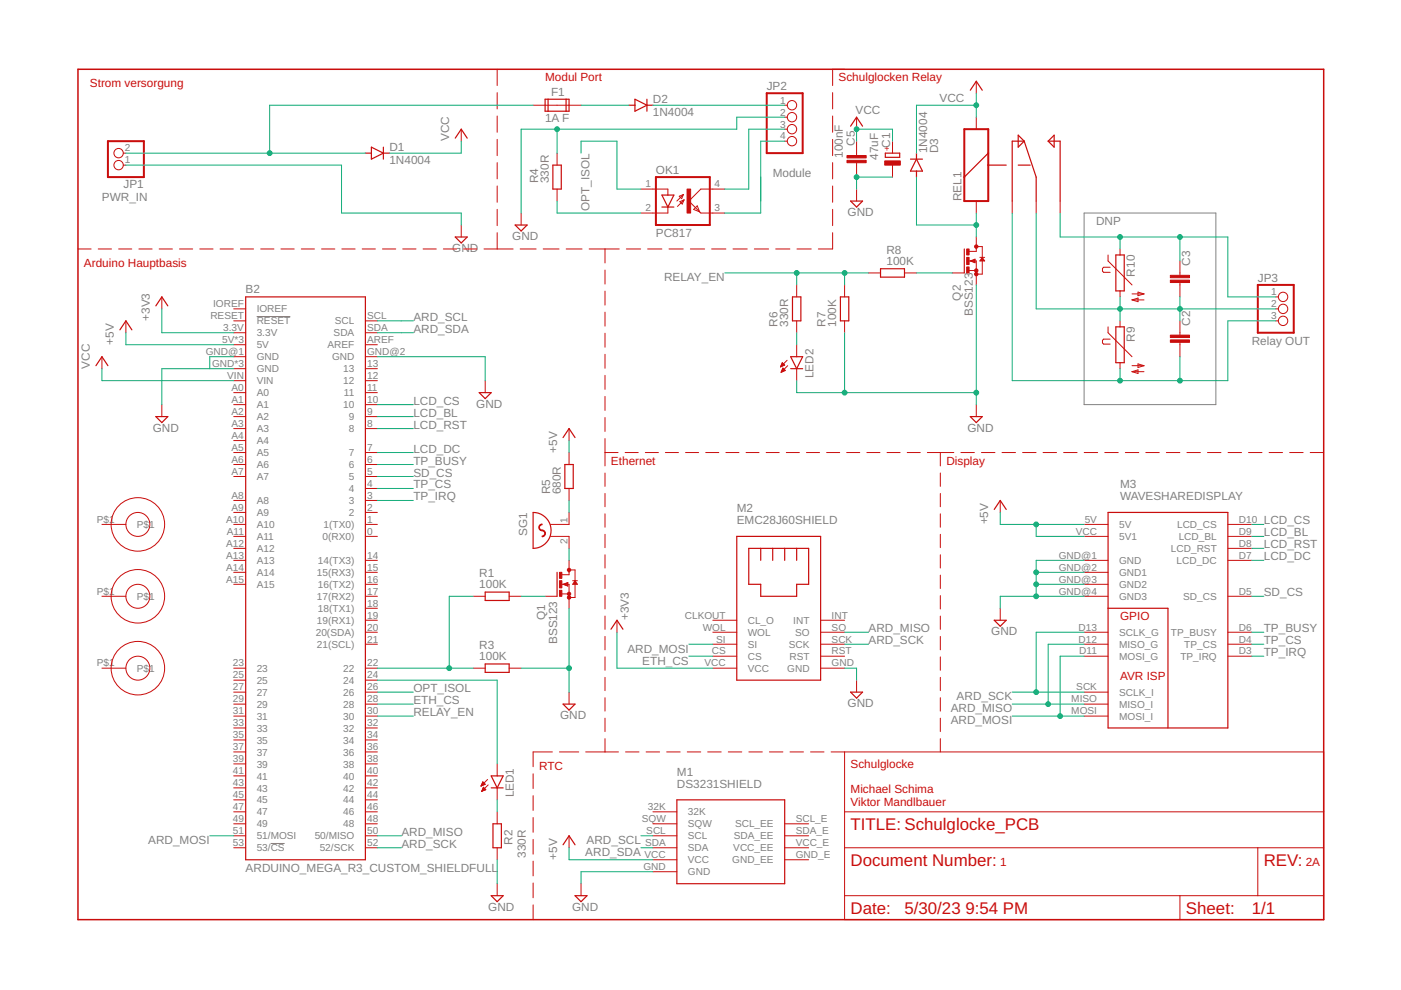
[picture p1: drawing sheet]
<svg xmlns="http://www.w3.org/2000/svg" width="297mm" height="210mm" viewBox="0 0 297 210" stroke-linecap="round" stroke-linejoin="round" font-family="sans-serif">
<path d="M229.8 45.2h28v40.6h-28zM54.4 67.1h7.2M57.4 178.8h2.9" fill="none" stroke="#808080" stroke-width=".21"/>
<g fill="none" stroke="#c90d0c" stroke-width=".21">
<path d="M105.4 14.7v3.4M105.4 19.6v3.5M176.5 19.6v3.5M179.1 14.7h-2.6v3.4M207 17.2v2.6M26.1 35h.6M26.1 32.5h.6M97.8 27.4v2.5M105.4 24.6v3.4M105.4 29.5v3.5M105.4 34.5v3.4M105.4 39.4v3.5"/>
<path d="M113 22.3h10.2M118.1 32.5v2.5M166.4 22.3h.5M166.4 24.8h.5M166.4 27.4h.5M166.4 29.9h.5M176.5 24.6v3.4M176.5 29.5v3.5M176.5 34.5v3.4M176.5 39.4v3.5M181.6 24.8v2.6M181.6 29.9v3.1"/>
<path d="M181.6 34.5v3M189.2 29.9v2.6M189.2 35v2.5M207 24.8v2.6M16.5 52.8h2.8M20.8 52.8h2.8M25.1 52.8h2.8M29.4 52.8h2.9M33.7 52.8h2.9M38.1 52.8h2.8M42.4 52.8h2.8M46.7 52.8h2.8"/>
<path d="M51 52.8h2.8M55.3 52.8h2.8M59.6 52.8h2.8M63.9 52.8h2.8M68.2 52.8h2.8M72.5 52.8h2.8M76.8 52.8h2.8M81.1 52.8h2.8M85.4 52.8h2.8M89.7 52.8h2.8M94 52.8h2.8M97.8 47.7v2.5"/>
<path d="M98.3 52.8h2.8M102.6 52.8h6.2M105.4 44.4v3.4M105.4 49.3v3.5M110.3 52.8h3.4M110.5 45.2v2.5M115.2 52.8h3.3M118.1 40.1v2.5M120 52.8h3.4M124.9 52.8h6.4M128.3 52.8v3M128.3 57.3v2.9"/>
<path d="M132.8 52.8h3M135.9 40.1h5.7v1.3M137.3 52.8h3M141.6 43.9v1.3h-5.7M141.8 52.8h3.1M144 41.6l.9-.4-.4 .9zM144.1 42.8l.9-.4-.3 .9zM144.9 41.2l-1.4 1.4M145 42.4l-1.4 1.4M146.4 52.8h3M147.8 43.6l.5 1.3-1.2-.5zM150.9 52.8h3"/>
<path d="M153.7 40.1h-5.1l-2.6 2.5 2.6 2.6h5.1M155.4 52.8h3M159.9 52.8h3.1M164.5 52.8h3M169 52.8h3M176.5 49.3v3.5h-3M176.5 44.4v3.4M181.6 40.1v2.5M184.1 57.9h2.6M191.8 57.9h2.5M201.9 57.9h2.5M205.5 55.3h1.5v5.1"/>
<path d="M205.5 57.4h1.5M205.7 55.3l1-.4v.8zM207 42.6v2.6M207 50.2v3.1h-1.5M207 52.3h1.3v5.8h-1.3M207.8 54.6h1M208.3 54.6l.5 .7h-1zM214.6 42.6v2.6M219.7 42.6v2.6M224.8 42.6v2.6M234.9 54.1v1.2l5.1 5.1M235.4 56.7h-1.4l-.3 .2v.6l.3 .2h1.4"/>
<path d="M237.5 52.8v1.3M250.2 55.3v3.1M250.2 59.9v3M21.6 75.6v2.6M26.7 68v2.5M34.3 62.9v2.6M49.6 65.5h2.5M49.6 68h2.5M49.6 73.1h2.5M49.6 78.2h2.5M49.6 70.5h2.5M49.6 75.6h2.5"/>
<path d="M77.5 68h2.5M77.5 73.1h2.5M77.5 78.2h2.5M77.5 70.5h2.5M77.5 75.6h2.5M128.3 61.7v3M128.3 66.2v3M128.3 70.7v2.9M128.3 75.1v3M128.3 79.6v2.9M165.5 77.7h.1M165.5 77.6h.4"/>
<path d="M165.6 77.5h.5M165.7 77.4h.6M165.7 78.8h.1M165.7 77.3h.5M165.7 78.7h.4M165.8 77.2h.3M165.8 78.6h.6M165.8 77h.2M165.8 78.5h.6M165.9 76.9l.5 .5-.9 .4zM165.9 78.4h.4M165.9 78.2h.3"/>
<path d="M165.9 78.1h.2M166 78l.5 .5-.9 .4zM166.9 76.4l-1.4 1.4M167 77.5l-1.4 1.4M168.9 60.4v2.5M168.9 68v2.5M168.9 73.1v2.5M168.9 78.2v2.5M179.1 60.4v2.5M179.1 68v2.5M234.9 69.3v1.2l5.1 5.1M235.4 71.9h-1.4l-.3 .3v.5l.3 .3h1.4"/>
<path d="M237.5 61.7v1.2M237.5 68v1.3M237.5 76.9v1.3M240 63.6h2.5M240 63.6l1.3-.4v.8zM240 78.8l1.3-.4v.8zM240 62.3h2.5M240 78.8h2.5M240 77.5h2.5M241.3 61.9l1.2 .4-1.2 .4zM241.3 77.2l1.2 .3-1.2 .4zM250.2 68v3.1"/>
<path d="M250.2 72.6v3M270.5 62.9h.5M270.5 65.5h.5M270.5 68h.5M34.3 85.8v2.5M49.6 95.9h2.5M49.6 83.2h2.5M49.6 85.8h2.5M49.6 88.3h2.5M49.6 90.9h2.5M49.6 93.4h2.5M49.6 98.5h2.5"/>
<path d="M49.6 80.7h2.5M77.5 95.9h2.5M77.5 83.2h2.5M77.5 85.8h2.5M77.5 88.3h2.5M77.5 90.9h2.5M77.5 98.5h2.5M77.5 80.7h2.5M102.9 80.7v2.5M120.6 90.9v2.5M120.6 95.9v2.6M128.3 84.1v2.9"/>
<path d="M128.3 88.5v3M128.3 93v5.8M128.3 95.9h2.7M132.5 95.9h2.8M136.8 95.9h2.8M141.1 95.9h2.7M145.4 95.9h2.7M149.6 95.9h2.8M153.9 95.9h2.8M158.2 95.9h2.7M162.4 95.9h2.8M166.7 95.9h2.8"/>
<path d="M171 95.9h2.8M175.3 95.9h2.7M179.5 95.9h2.8M183.8 95.9h2.8M188.1 95.9h2.7M192.3 95.9h2.8M196.6 95.9h5.6M199.4 95.9v2.9M203.7 95.9h2.9M207 85.8v2.5M208.1 95.9h2.8M212.4 95.9h2.9"/>
<path d="M216.8 95.9h2.9M221.1 95.9h2.9M225.5 95.9h2.9M229.9 95.9h2.8M234.2 95.9h2.9M238.6 95.9h2.8M242.9 95.9h2.9M247.3 95.9h2.8M251.7 95.9h2.8M256 95.9h2.9M260.4 95.9h2.8M264.7 95.9h2.9"/>
<path d="M269.1 95.9h2.8M273.4 95.9h2.9M277.8 95.9h2.8M21.6 111.2h5.1M49.6 113.7h2.5M49.6 111.2h2.5M49.6 118.8h2.5M49.6 116.3h2.5M49.6 101h2.5M49.6 106.1h2.5M49.6 108.6h2.5M77.5 113.7h2.5"/>
<path d="M77.5 111.2h2.5M77.5 118.8h2.5M77.5 101h2.5M77.5 106.1h2.5M77.5 108.6h2.5M77.5 103.6h2.5M116.7 113.7h3.9v2.6M120.6 108.6v2.6h-3.9M120.6 103.6v2.5M120.6 118.8v3.1h-1.5M128.3 100.3v2.8M128.3 104.6v2.8"/>
<path d="M128.3 108.9v2.9M128.3 113.3v2.8M128.3 117.6v2.8M199.4 100.3v2.8M199.4 104.6v2.8M199.4 108.9v2.9M199.4 113.3v2.8M199.4 117.6v2.8M212.1 106.1v2.5M229.8 113.7h5.1M229.8 111.2h5.1M229.8 118.8h5.1"/>
<path d="M260.3 113.7h5.1M260.3 111.2h5.1M260.3 118.8h5.1M260.3 116.3h5.1M21.6 126.4h5.1M49.6 121.3h2.5M49.6 123.9h2.5M77.5 126.4h2.5M77.5 131.5h2.5M77.5 134h2.5M77.5 136.6h2.5M77.5 121.3h2.5"/>
<path d="M77.5 123.9h2.5M77.5 129h2.5M100.3 126.4h2.6M107.9 126.4h2.6M115.6 126.4h2.5M119.1 123.9h1.5v5.1M119.1 125.9h1.5M119.4 123.9l1-.4v.8zM120.6 120.8h1.3v5.9h-1.3M121.4 123.1h1M121.9 123.1l.5 .8h-1zM128.3 121.9v2.9"/>
<path d="M128.3 126.3v2.8M128.3 130.6v2.8M128.3 134.9v2.9M128.3 139.3v2.8M130.8 131.5v2.5M151.1 131.5h5.1M151.1 134h5.1M151.1 136.6h5.1M151.1 139.1h5.1M174 131.5h5.1M174 134h5.1M174 136.6h5.1"/>
<path d="M174 139.1h5.1M199.4 121.9v2.9M199.4 126.3v2.8M199.4 130.6v2.8M199.4 134.9v2.9M199.4 139.3v2.8M212.1 129v2.5M229.8 126.4h5.1M229.8 134h5.1M229.8 136.6h5.1M229.8 139.1h5.1M229.8 121.3h5.1"/>
<path d="M229.8 123.9h5.1M260.3 126.4h5.1M260.3 134h5.1M260.3 136.6h5.1M260.3 139.1h5.1M21.6 141.7h5.1M49.6 159.4h2.5M49.6 141.7h2.5M49.6 146.7h2.5M49.6 149.3h2.5M49.6 151.8h2.5M49.6 144.2h2.5"/>
<path d="M49.6 154.3h2.5M49.6 156.9h2.5M77.5 159.4h2.5M77.5 141.7h2.5M77.5 146.7h2.5M77.5 149.3h2.5M77.5 151.8h2.5M77.5 144.2h2.5M77.5 154.3h2.5M77.5 156.9h2.5M100.3 141.7h2.6M107.9 141.7h2.6"/>
<path d="M117.1 159.4h-4.1v3.2M118.6 159.4h4.1M120.6 146.7v2.6M124.2 159.4h6.9M128.3 143.6v2.8M128.3 147.9v2.9M128.3 152.3v2.8M128.3 156.6v2.8M132.6 159.4h2.9M137 159.4h2.8M141.4 159.4h2.8M145.7 159.4h2.9"/>
<path d="M150.1 159.4h2.8M151.1 141.7h5.1M154.4 159.4h2.9M158.8 159.4h2.8M163.1 159.4h2.9M167.5 159.4h2.8M171.9 159.4h2.8M174 141.7h5.1M176.2 159.4h104.4v35.6h-101.5v-35.6M181.6 144.2v2.5M199.4 143.6v2.8M199.4 147.9v2.9"/>
<path d="M199.4 152.3v2.8M199.4 156.6v2.8M229.8 146.7h5.1M229.8 149.3h5.1M229.8 151.8h5.1M49.6 179.7h2.5M49.6 172.1h2.5M49.6 162h2.5M49.6 164.5h2.5M49.6 167h2.5M49.6 169.6h2.5M49.6 174.7h2.5"/>
<path d="M49.6 177.2h2.5M77.5 179.7h2.5M77.5 172.1h2.5M77.5 162h2.5M77.5 164.5h2.5M77.5 167h2.5M77.5 169.6h2.5M77.5 174.7h2.5M77.5 177.2h2.5M102 166.6h.1M102 166.5h.3M102.1 166.4h.5"/>
<path d="M102.2 166.3h.7M102.2 167.7h.1M102.2 166.2h.5M102.2 167.6h.4M102.3 166h.3M102.3 167.5h.6M102.3 167.4h.6M102.3 165.9h.2M102.4 165.8l-.4 .9M102.4 165.8l.5 .5M102.4 165.8h.1M102.4 167.2h.4"/>
<path d="M102.4 167.1h.3M102.5 167h.1M102.5 166.9l.5 .5-.9 .4zM102.9 166.3l-.9 .4M103.4 165.3l-1.4 1.4M103.5 166.4l-1.4 1.4M105.4 162v2.5M105.4 167v2.6M105.4 172.1v2.6M105.4 179.7v2.6M113 164.1v3.1M113 168.7v3.1"/>
<path d="M113 173.3v3.2M113 178v3.1M120.6 177.2v2.5M138.4 179.7h5.1M138.4 172.1h5.1M138.4 174.7h5.1M138.4 177.2h5.1M166.4 179.7h5M166.4 174.7h5M166.4 177.2h5M179.1 179.7h101.5M179.1 172.1h101.5"/>
<path d="M266.7 179.7v10.2M105.4 187.4v2.5M113 182.6v3.1M113 187.2v3.2M113 191.9v3.1M123.2 187.4v2.5M138.4 182.3h5.1M138.4 184.8h5.1M166.4 182.3h5M179.1 189.9h101.5M250.2 189.9v5.1"/>
<circle cx="25.1" cy="32.5" r=".99"/>
<circle cx="25.1" cy="35" r=".99"/>
<circle cx="167.9" cy="22.3" r=".99"/>
<circle cx="167.9" cy="24.8" r=".99"/>
<circle cx="167.9" cy="29.9" r=".99"/>
<circle cx="167.9" cy="27.4" r=".99"/>
<circle cx="272" cy="65.5" r=".99"/>
<circle cx="272" cy="68" r=".99"/>
<circle cx="272" cy="62.9" r=".99"/>
<circle cx="29.2" cy="111.2" r="5.7"/>
<circle cx="29.2" cy="111.2" r="2.54"/>
<circle cx="29.2" cy="126.4" r="5.7"/>
<circle cx="29.2" cy="126.4" r="2.54"/>
<circle cx="29.2" cy="141.7" r="5.7"/>
<circle cx="29.2" cy="141.7" r="2.54"/>
</g>
<g fill="none" stroke="#c90d0c" stroke-width=".25">
<path d="M205.7 19.1l1.3-1.9 1.3 1.9M77.5 32.5h1.2M78.7 31.2l2.6 1.3-2.6 1.2zM81.3 31.2v2.5M81.3 32.5h1.2M96.5 29.3l1.3-1.9 1.3 1.9M115.6 21h5v2.6h-5zM116.2 21v2.6M117.2 35h1.8v5.1h-1.8zM120 21v2.6M133.3 22.3h1.3M134.6 21l2.6 1.3-2.6 1.3z"/>
<path d="M137.2 21v2.6M137.2 22.3h1.2M180.3 26.8l1.3-2 1.3 2M187.7 32.5h3.1v.9h-3.1zM193 33.7h2.6M194.3 33.7l1.3 2.6h-2.6zM194.3 32.5v1.2M194.3 36.3v1.2M209.5 35h3.8M209.5 32.5l-5.1 5M215.9 35h2.5M215.9 28.7l1.2 1.2-1.2 1.3z"/>
<path d="M217.1 29.9h-2.5v12.7M217.1 29.9l2.6 7.6v5.1M222.2 29.9h2.6v12.7M223.5 28.7v2.5l-1.3-1.3zM96.5 50.2h2.6l-1.3 1.3zM109.2 47.7h2.6l-1.3 1.3zM140.3 41.4h2.6l-1.3 2.5zM140.3 43.9h2.6M180.3 42.6h2.6l-1.3 1.3zM186.7 57h5.1v1.8h-5.1zM204.4 52.8v5.1M206 55.3l.6 .3v-.5l-.5 .2"/>
<path d="M208.3 54.8l.2 .4h-.5zM236.6 54.1h1.8v7.6h-1.8zM20.3 77.5l1.3-1.9 1.3 1.9M25.4 69.9l1.3-1.9 1.3 1.9M33 64.9l1.3-2 1.3 2M52.1 62.9h25.4v119.4h-25.4zM167.6 75.6h2.6l-1.3 2.6zM167.6 78.2h2.6M168 62.9h1.8v5.1h-1.8zM178.2 62.9h1.8v5.1h-1.8zM236.6 69.3h1.8v7.6h-1.8zM33 88.3h2.6l-1.3 1.3z"/>
<path d="M101.6 83.2h2.5l-1.2 1.3zM119.4 92.8l1.2-1.9 1.3 1.9M119.8 98.5h1.7v5.1h-1.7zM205.7 88.3h2.6l-1.3 1.3zM113 108.6a3.8 3.8 0 0 1 3.8 3.9 3.8 3.8 0 0 1-3.8 3.8zM156.2 113.7h17.8v30.5h-17.8zM158.7 116.3h12.7v7.6h-2.5v2.5h-7.6v-2.5h-2.6zM161.3 116.3v2.5M163.8 116.3v2.5M166.4 116.3v2.5M168.9 116.3v2.5M210.8 108l1.3-1.9 1.2 1.9"/>
<path d="M234.9 108.6h25.4v45.7h-25.4zM102.9 125.5h5v1.8h-5zM118.1 121.3v5.1M119.6 123.9l.7 .2v-.5l-.5 .3M121.9 123.4l.3 .4h-.5zM129.5 133.4l1.3-1.9 1.3 1.9M210.8 131.5h2.5l-1.2 1.3zM234.9 129h12.7v25.3M102.9 140.8h5v1.8h-5zM119.4 149.3h2.5l-1.3 1.3zM180.3 146.7h2.6l-1.3 1.3zM104.1 164.5h2.6l-1.3 2.5z"/>
<path d="M104.1 167h2.6M104.5 174.7h1.8v5h-1.8zM119.4 179.1l1.2-1.9 1.3 1.9M143.5 169.6h22.9v17.8h-22.9zM104.1 189.9h2.6l-1.3 1.3zM121.9 189.9h2.6l-1.3 1.3z"/>
</g>
<g fill="#c90d0c" stroke="#c90d0c" stroke-width=".21">
<path d="M114.4 111.3l.4-.2 .1 .2a.55 .55 0 0 0-.5 .5 .55 .55 0 0 0 .5 .6v.1a.72 .72 0 0 1-.6-.4 .72 .72 0 0 1 .1-.8z" fill-rule="evenodd"/>
<path d="M114.9 112.4a.72 .72 0 0 1 .8 .7 .72 .72 0 0 1-.8 .7v-.2a.55 .55 0 0 0 .6-.5 .55 .55 0 0 0-.6-.6z" fill-rule="evenodd"/>
<circle cx="120.6" cy="126.7" r=".36"/>
<circle cx="120.6" cy="125.9" r=".36"/>
<circle cx="120.6" cy="120.8" r=".36"/>
<circle cx="207" cy="58.1" r=".36"/>
<circle cx="207" cy="57.4" r=".36"/>
<circle cx="207" cy="52.3" r=".36"/>
</g>
<path d="M16.5 14.7h264.1v180.3h-264.1z" fill="none" stroke="#c90d0c" stroke-width=".32"/>
<g fill="#c90d0c" stroke="#c90d0c" stroke-width=".21">
<path d="M118.6 121.3h.5v1.3h-.5z"/>
<path d="M118.6 125.2h.5v1.2h-.5z"/>
<path d="M118.6 123.1h.5v1.6h-.5z"/>
<path d="M205 52.8h.5v1.3h-.5z"/>
<path d="M205 56.6h.5v1.3h-.5z"/>
<path d="M205 54.6h.5v1.5h-.5z"/>
<path d="M248.1 72.1h4.1v.5h-4.1z"/>
<path d="M248.1 71.1h4.1v.5h-4.1z"/>
<path d="M248.1 59.4h4.1v.5h-4.1z"/>
<path d="M248.1 58.4h4.1v.5h-4.1z"/>
<path d="M145.7 40.1h.7v5.1h-.7z"/>
<path d="M179.6 34h4v.5h-4z"/>
<path d="M179.6 33h4v.5h-4z"/>
<path d="M187.6 34.1h3.3v.9h-3.3z"/>
</g>
<path d="M162.6 19.8h7.6v12.7h-7.6zM22.9 29.9h7.6v7.6h-7.6zM139.1 37.5h11.4v10.2h-11.4zM204.4 27.4h5.1v15.2h-5.1zM266.7 60.4h7.6v10.1h-7.6z" fill="none" stroke="#c90d0c" stroke-width=".42"/>
<g fill="none" stroke="#0dab76" stroke-width=".21">
<path d="M207 19.8v5M26.7 32.5h50.8M26.7 35h45.7v10.2h25.4v2.5M97.8 29.9v2.6h-15.3M113 22.3h-55.8v10.2M118.1 27.4v5.1M123.2 32.5v-2.6h7.6v10.2h5.1M123.2 22.3h10.1M138.4 22.3h28M166.4 24.8h-10.2v2.6h-45.7v17.8M166.4 27.4h-7.7v12.7h-5M166.4 29.9h-5.1v15.3h-7.6"/>
<path d="M181.6 29.9v-2.5h7.6v2.5M189.2 37.5h-7.6v2.6M194.3 37.5v10.2h12.7M207 22.3h-12.7v10.2M118.1 42.6v2.6h17.8M153.7 57.9h30.4M168.9 57.9v2.5M179.1 57.9v2.5M194.3 57.9h7.6M207 45.2v5M214.6 45.2v35.5h45.7v-12.7h10.2M219.7 45.2v20.3h50.8"/>
<path d="M224.8 45.2v5h35.5v12.7h10.2M237.5 50.2v2.6M250.2 50.2v5.1M21.6 78.2v2.5h28M26.7 70.5v2.6h22.9M34.3 65.5v5h15.3M49.6 78.2h-15.3v7.6M49.6 75.6h-5.1v2.6M80 70.5h7.6M80 75.6h22.9v5.1M80 68h7.6M168.9 70.5v2.6"/>
<path d="M179.1 70.5v12.7M207 60.4v25.4M237.5 62.9v5.1M237.5 78.2v2.5M250.2 62.9v5.1M250.2 75.6v5.1M80 85.8h7.6M80 88.3h7.6M80 90.9h7.6M80 95.9h7.6M80 98.5h7.6M120.6 93.4v2.5"/>
<path d="M168.9 80.7v2.5h38.1M80 101h7.6M80 103.6h7.6M80 106.1h7.6M120.6 106.1v2.5M120.6 116.3v2.5M212.1 108.6v2.6h17.7M219.7 111.2v2.5h10.1M229.8 118.8h-10.1v7.6M265.4 113.7h2.5M265.4 111.2h2.5M265.4 118.8h2.5"/>
<path d="M265.4 116.3h2.5M100.3 126.4h-5.1v15.3M110.5 126.4h5.1M120.6 129v17.7M130.8 134v7.7h20.3M146 139.1h5.1M146 136.6h5.1M179.1 136.6h5M179.1 134h5M219.7 123.9h10.1M219.7 121.3h10.1M229.8 134h-10.1v12.7"/>
<path d="M229.8 126.4h-17.7v2.6M229.8 139.1h-5v12.7M229.8 136.6h-7.6v12.7M265.4 126.4h2.5M265.4 139.1h2.5M265.4 136.6h2.5M265.4 134h2.5M80 141.7h20.3M80 144.2h25.4v17.8M80 151.8h7.6M80 149.3h7.6M80 146.7h7.6"/>
<path d="M110.5 141.7h10.1M179.1 141.7h2.5v2.5M214.6 151.8h15.2M214.6 149.3h15.2M214.6 146.7h15.2M44.5 177.2h5.1M80 177.2h5.1M80 179.7h5.1M105.4 169.6v2.5M120.6 179.7v2.6h17.8M135.9 177.2h2.5M135.9 179.7h2.5"/>
<path d="M105.4 182.3v5.1M138.4 184.8h-15.2v2.6"/>
</g>
<g fill="#0dab76" stroke="#0dab76" stroke-width=".21">
<circle cx="219.7" cy="111.2" r=".51"/>
<circle cx="207" cy="22.3" r=".51"/>
<circle cx="181.6" cy="27.4" r=".51"/>
<circle cx="207" cy="83.2" r=".51"/>
<circle cx="179.1" cy="83.2" r=".51"/>
<circle cx="120.6" cy="141.7" r=".51"/>
<circle cx="118.1" cy="27.4" r=".51"/>
<circle cx="219.7" cy="123.9" r=".51"/>
<circle cx="219.7" cy="121.3" r=".51"/>
<circle cx="219.7" cy="126.4" r=".51"/>
<circle cx="181.6" cy="37.5" r=".51"/>
<circle cx="57.2" cy="32.5" r=".51"/>
<circle cx="207" cy="47.7" r=".51"/>
<circle cx="250.2" cy="65.5" r=".51"/>
<circle cx="237.5" cy="65.5" r=".51"/>
<circle cx="250.2" cy="50.2" r=".51"/>
<circle cx="237.5" cy="50.2" r=".51"/>
<circle cx="250.2" cy="80.7" r=".51"/>
<circle cx="237.5" cy="80.7" r=".51"/>
<circle cx="224.8" cy="151.8" r=".51"/>
<circle cx="222.2" cy="149.3" r=".51"/>
<circle cx="219.7" cy="146.7" r=".51"/>
<circle cx="179.1" cy="57.9" r=".51"/>
<circle cx="168.9" cy="57.9" r=".51"/>
<circle cx="95.2" cy="141.7" r=".51"/>
</g>
<g font-size="3.6" fill="#c90d0c">
<text x="180.3" y="175.9">TITLE: Schulglocke_PCB</text>
<text x="180.3" y="183.6">Document Number:</text>
<text x="267.9" y="183.6">REV:</text>
<text x="180.3" y="193.7">Date:</text>
<text x="191.8" y="193.7">5/30/23</text>
<text x="204.7" y="193.7">9:54 PM</text>
<text x="251.4" y="193.7">Sheet:</text>
<text x="265.4" y="193.7">1/1</text>
</g>
<g font-size="2.5" fill="#c90d0c">
<text x="115.6" y="17.2">Modul Port</text>
<text x="177.8" y="17.2">Schulglocken Relay</text>
<text x="19.1" y="18.5">Strom versorgung</text>
<text x="17.8" y="56.6">Arduino Hauptbasis</text>
<text x="129.5" y="98.5">Ethernet</text>
<text x="200.6" y="98.5">Display</text>
<text x="237.5" y="131.5">GPIO</text>
<text x="237.5" y="144.2">AVR ISP</text>
<text x="114.3" y="163.2">RTC</text>
<text x="180.3" y="162.9">Schulglocke</text>
<text x="180.3" y="168.2">Michael Schima</text>
<text x="180.3" y="170.9">Viktor Mandlbauer</text>
<text x="212.1" y="183.6">1</text>
<text x="276.8" y="183.6">2A</text>
</g>
<g font-size="2.5" fill="#808080">
<text x="116.8" y="20.4">F1</text>
<text x="138.4" y="21.8">D2</text>
<text x="162.6" y="19.1">JP2</text>
<text x="199.2" y="21.5">VCC</text>
<text x="95.3" y="29.9" transform="rotate(-90 95.3 29.9)">VCC</text>
<text x="115.6" y="25.8">1A F</text>
<text x="138.4" y="24.6">1N4004</text>
<text x="181.4" y="24.1">VCC</text>
<text x="82.6" y="34.8">1N4004</text>
<text x="82.6" y="32">D1</text>
<text x="178.7" y="33.5" transform="rotate(-90 178.7 33.5)">100nF</text>
<text x="181.2" y="30.9" transform="rotate(-90 181.2 30.9)">C5</text>
<text x="186.2" y="33.9" transform="rotate(-90 186.2 33.9)">47uF</text>
<text x="188.7" y="31.3" transform="rotate(-90 188.7 31.3)">C1</text>
<text x="196.6" y="32.5" transform="rotate(-90 196.6 32.5)">1N4004</text>
<text x="198.9" y="32.5" transform="rotate(-90 198.9 32.5)">D3</text>
<text x="26.2" y="40">JP1</text>
<text x="114.1" y="38.8" transform="rotate(-90 114.1 38.8)">R4</text>
<text x="116.3" y="38.8" transform="rotate(-90 116.3 38.8)">330R</text>
<text x="139.1" y="36.9">OK1</text>
<text x="163.8" y="37.5">Module</text>
<text x="21.6" y="42.6">PWR_IN</text>
<text x="125" y="44.7" transform="rotate(-90 125 44.7)">OPT_ISOL</text>
<text x="179.7" y="45.8">GND</text>
<text x="203.8" y="42.6" transform="rotate(-90 203.8 42.6)">REL1</text>
<text x="232.4" y="47.7">DNP</text>
<text x="95.9" y="53.4">GND</text>
<text x="108.6" y="50.9">GND</text>
<text x="139.1" y="50.2">PC817</text>
<text x="188" y="53.8">R8</text>
<text x="140.8" y="59.6">RELAY_EN</text>
<text x="188" y="56.1">100K</text>
<text x="240.6" y="58.6" transform="rotate(-90 240.6 58.6)">R10</text>
<text x="252.3" y="56.3" transform="rotate(-90 252.3 56.3)">C3</text>
<text x="266.7" y="59.8">JP3</text>
<text x="52.1" y="62.2">B2</text>
<text x="203.7" y="63.7" transform="rotate(-90 203.7 63.7)">Q2</text>
<text x="31.8" y="68" transform="rotate(-90 31.8 68)">+3V3</text>
<text x="87.6" y="70.6">ARD_SDA</text>
<text x="87.6" y="68">ARD_SCL</text>
<text x="164.9" y="69.3" transform="rotate(-90 164.9 69.3)">R6</text>
<text x="167.1" y="69.3" transform="rotate(-90 167.1 69.3)">330R</text>
<text x="175" y="69.3" transform="rotate(-90 175 69.3)">R7</text>
<text x="177.3" y="69.3" transform="rotate(-90 177.3 69.3)">100K</text>
<text x="206.2" y="67" transform="rotate(-90 206.2 67)">BSS123</text>
<text x="252.3" y="69" transform="rotate(-90 252.3 69)">C2</text>
<text x="24.1" y="73.1" transform="rotate(-90 24.1 73.1)">+5V</text>
<text x="240.6" y="72.5" transform="rotate(-90 240.6 72.5)">R9</text>
<text x="265.4" y="73.1">Relay OUT</text>
<text x="19.1" y="78.2" transform="rotate(-90 19.1 78.2)">VCC</text>
<text x="172.5" y="80.2" transform="rotate(-90 172.5 80.2)">LED2</text>
<text x="87.6" y="85.8">LCD_CS</text>
<text x="87.6" y="88.3">LCD_BL</text>
<text x="101" y="86.4">GND</text>
<text x="32.4" y="91.5">GND</text>
<text x="87.6" y="90.9">LCD_RST</text>
<text x="87.6" y="96">LCD_DC</text>
<text x="118.1" y="96" transform="rotate(-90 118.1 96)">+5V</text>
<text x="205.1" y="91.5">GND</text>
<text x="87.6" y="101">SD_CS</text>
<text x="87.6" y="98.5">TP_BUSY</text>
<text x="87.6" y="103.6">TP_CS</text>
<text x="87.6" y="106.1">TP_IRQ</text>
<text x="116.6" y="104.8" transform="rotate(-90 116.6 104.8)">R5</text>
<text x="118.9" y="104.8" transform="rotate(-90 118.9 104.8)">680R</text>
<text x="237.5" y="106.1">WAVESHAREDISPLAY</text>
<text x="237.5" y="103.6">M3</text>
<text x="111.8" y="113.6" transform="rotate(-90 111.8 113.6)">SG1</text>
<text x="156.2" y="111.2">EMC28J60SHIELD</text>
<text x="156.2" y="108.6">M2</text>
<text x="209.5" y="111.2" transform="rotate(-90 209.5 111.2)">+5V</text>
<text x="267.9" y="111.2">LCD_CS</text>
<text x="267.9" y="113.7">LCD_BL</text>
<text x="267.9" y="116.3">LCD_RST</text>
<text x="267.9" y="118.8">LCD_DC</text>
<text x="101.6" y="124.6">100K</text>
<text x="101.6" y="122.4">R1</text>
<text x="115.6" y="131.5" transform="rotate(-90 115.6 131.5)">Q1</text>
<text x="133.4" y="131.5" transform="rotate(-90 133.4 131.5)">+3V3</text>
<text x="267.9" y="126.4">SD_CS</text>
<text x="101.6" y="137.6">R3</text>
<text x="118.1" y="136.6" transform="rotate(-90 118.1 136.6)">BSS123</text>
<text x="184.1" y="134">ARD_MISO</text>
<text x="184.1" y="136.6">ARD_SCK</text>
<text x="210.2" y="134.7">GND</text>
<text x="267.9" y="134">TP_BUSY</text>
<text x="267.9" y="136.6">TP_CS</text>
<text x="101.6" y="139.9">100K</text>
<text x="133" y="138.4">ARD_MOSI</text>
<text x="136.2" y="140.9">ETH_CS</text>
<text x="267.9" y="139.1">TP_IRQ</text>
<text x="87.6" y="149.3">ETH_CS</text>
<text x="87.6" y="146.7">OPT_ISOL</text>
<text x="179.7" y="149.9">GND</text>
<text x="202.8" y="148.5">ARD_SCK</text>
<text x="87.6" y="151.8">RELAY_EN</text>
<text x="118.7" y="152.5">GND</text>
<text x="201.6" y="153.6">ARD_MOSI</text>
<text x="201.6" y="151.1">ARD_MISO</text>
<text x="143.5" y="167.1">DS3231SHIELD</text>
<text x="143.5" y="164.5">M1</text>
<text x="109" y="169.1" transform="rotate(-90 109 169.1)">LED1</text>
<text x="31.4" y="179">ARD_MOSI</text>
<text x="85.1" y="177.2">ARD_MISO</text>
<text x="85.1" y="179.8">ARD_SCK</text>
<text x="108.7" y="179.1" transform="rotate(-90 108.7 179.1)">R2</text>
<text x="124.4" y="179">ARD_SCL</text>
<text x="52.1" y="184.8">ARDUINO_MEGA_R3_CUSTOM_SHIELDFULL</text>
<text x="111.5" y="181.9" transform="rotate(-90 111.5 181.9)">330R</text>
<text x="118.1" y="182.3" transform="rotate(-90 118.1 182.3)">+5V</text>
<text x="124.1" y="181.5">ARD_SDA</text>
<text x="103.5" y="193.1">GND</text>
<text x="121.3" y="193.1">GND</text>
</g>
<g font-size="2.1" fill="#808080">
<text x="165.4" y="22">1</text>
<text x="165.4" y="24.5">2</text>
<text x="165.4" y="27">3</text>
<text x="165.4" y="29.6">4</text>
<text x="26.5" y="34.7">1</text>
<text x="26.5" y="32.1">2</text>
<text x="136.9" y="39.7">1</text>
<text x="151.5" y="39.7">4</text>
<text x="136.9" y="44.8">2</text>
<text x="151.5" y="44.8">3</text>
<text x="45.2" y="65.1">IOREF</text>
<text x="269.5" y="62.6">1</text>
<text x="269.5" y="65.1">2</text>
<text x="44.6" y="67.7">RESET</text>
<text x="47.3" y="70.2">3.3V</text>
<text x="54.4" y="68.8">RESET</text>
<text x="54.4" y="71.3">3.3V</text>
<text x="54.4" y="66.2">IOREF</text>
<text x="70.7" y="71.3">SDA</text>
<text x="71" y="68.8">SCL</text>
<text x="77.8" y="70.2">SDA</text>
<text x="77.8" y="67.7">SCL</text>
<text x="269.5" y="67.7">3</text>
<text x="43.6" y="75.3">GND@1</text>
<text x="45" y="77.8">GND*3</text>
<text x="47.1" y="72.7">5V*3</text>
<text x="54.4" y="73.9">5V</text>
<text x="54.4" y="76.4">GND</text>
<text x="69.5" y="73.9">AREF</text>
<text x="70.4" y="76.4">GND</text>
<text x="77.8" y="77.8">13</text>
<text x="77.8" y="72.7">AREF</text>
<text x="77.8" y="75.3">GND@2</text>
<text x="48.2" y="80.4">VIN</text>
<text x="49.1" y="82.9">A0</text>
<text x="54.4" y="78.9">GND</text>
<text x="54.4" y="81.5">VIN</text>
<text x="72.8" y="81.5">12</text>
<text x="72.8" y="78.9">13</text>
<text x="77.8" y="82.9">11</text>
<text x="77.8" y="80.4">12</text>
<text x="49.1" y="85.4">A1</text>
<text x="49.1" y="88">A2</text>
<text x="54.4" y="84">A0</text>
<text x="54.4" y="86.6">A1</text>
<text x="54.4" y="89.1">A2</text>
<text x="72.8" y="86.6">10</text>
<text x="72.9" y="84">11</text>
<text x="74" y="89.1">9</text>
<text x="77.8" y="88">9</text>
<text x="77.8" y="85.4">10</text>
<text x="49.1" y="90.5">A3</text>
<text x="49.1" y="93.1">A4</text>
<text x="49.1" y="95.6">A5</text>
<text x="54.4" y="91.6">A3</text>
<text x="54.4" y="94.2">A4</text>
<text x="74" y="91.6">8</text>
<text x="77.8" y="95.6">7</text>
<text x="77.8" y="90.5">8</text>
<text x="49.1" y="98.1">A6</text>
<text x="49.1" y="100.7">A7</text>
<text x="54.4" y="96.7">A5</text>
<text x="54.4" y="99.3">A6</text>
<text x="54.4" y="101.8">A7</text>
<text x="74" y="101.8">5</text>
<text x="74" y="99.3">6</text>
<text x="74" y="96.7">7</text>
<text x="77.8" y="100.7">5</text>
<text x="77.8" y="98.1">6</text>
<text x="49.1" y="105.8">A8</text>
<text x="54.4" y="106.9">A8</text>
<text x="74" y="106.9">3</text>
<text x="74" y="104.3">4</text>
<text x="77.8" y="105.8">3</text>
<text x="77.8" y="103.2">4</text>
<text x="20.5" y="110.8">P$1</text>
<text x="29" y="112">P$1</text>
<text x="47.9" y="110.8">A10</text>
<text x="48.1" y="113.4">A11</text>
<text x="49.1" y="108.3">A9</text>
<text x="54.4" y="109.4">A9</text>
<text x="54.4" y="112">A10</text>
<text x="68.6" y="112">1(TX0)</text>
<text x="74" y="109.4">2</text>
<text x="77.8" y="110.8">1</text>
<text x="77.8" y="108.3">2</text>
<text x="77.8" y="113.4">0</text>
<text x="120.3" y="110.8" transform="rotate(-90 120.3 110.8)">1</text>
<text x="228.1" y="113.4">VCC</text>
<text x="230" y="110.8">5V</text>
<text x="237.3" y="112">5V</text>
<text x="249.6" y="112">LCD_CS</text>
<text x="262.7" y="110.8">D10</text>
<text x="262.7" y="113.4">D9</text>
<text x="47.9" y="115.9">A12</text>
<text x="47.9" y="118.5">A13</text>
<text x="54.4" y="114.5">A11</text>
<text x="54.4" y="117">A12</text>
<text x="54.4" y="119.6">A13</text>
<text x="67.4" y="119.6">14(TX3)</text>
<text x="68.4" y="114.5">0(RX0)</text>
<text x="77.8" y="118.5">14</text>
<text x="120.3" y="115.3" transform="rotate(-90 120.3 115.3)">2</text>
<text x="224.5" y="118.5">GND@1</text>
<text x="237.3" y="119.6">GND</text>
<text x="237.3" y="114.5">5V1</text>
<text x="248.3" y="117">LCD_RST</text>
<text x="249.4" y="119.6">LCD_DC</text>
<text x="249.9" y="114.5">LCD_BL</text>
<text x="262.7" y="115.9">D8</text>
<text x="262.7" y="118.5">D7</text>
<text x="47.9" y="121">A14</text>
<text x="47.9" y="123.5">A15</text>
<text x="54.4" y="122.1">A14</text>
<text x="54.4" y="124.6">A15</text>
<text x="67.2" y="122.1">15(RX3)</text>
<text x="67.4" y="124.6">16(TX2)</text>
<text x="77.8" y="123.5">16</text>
<text x="77.8" y="121">15</text>
<text x="224.5" y="121">GND@2</text>
<text x="224.5" y="123.5">GND@3</text>
<text x="237.3" y="122.1">GND1</text>
<text x="237.3" y="124.6">GND2</text>
<text x="20.5" y="126.1">P$1</text>
<text x="29" y="127.2">P$1</text>
<text x="67.2" y="127.2">17(RX2)</text>
<text x="67.4" y="129.7">18(TX1)</text>
<text x="77.8" y="126.1">17</text>
<text x="77.8" y="128.6">18</text>
<text x="77.8" y="131.1">19</text>
<text x="145.2" y="131.1">CLKOUT</text>
<text x="176.3" y="131.1">INT</text>
<text x="224.5" y="126.1">GND@4</text>
<text x="237.3" y="127.2">GND3</text>
<text x="250.9" y="127.2">SD_CS</text>
<text x="262.7" y="126.1">D5</text>
<text x="67" y="134.8">20(SDA)</text>
<text x="67.2" y="137.3">21(SCL)</text>
<text x="67.2" y="132.3">19(RX1)</text>
<text x="77.8" y="136.2">21</text>
<text x="77.8" y="133.7">20</text>
<text x="149" y="133.7">WOL</text>
<text x="151.9" y="136.2">SI</text>
<text x="158.5" y="132.3">CL_O</text>
<text x="158.5" y="134.8">WOL</text>
<text x="158.5" y="137.3">SI</text>
<text x="167.2" y="137.3">SCK</text>
<text x="168.2" y="132.3">INT</text>
<text x="168.6" y="134.8">SO</text>
<text x="176.3" y="133.7">SO</text>
<text x="176.3" y="136.2">SCK</text>
<text x="228.7" y="133.7">D13</text>
<text x="228.7" y="136.2">D12</text>
<text x="237.3" y="134.8">SCLK_G</text>
<text x="237.3" y="137.3">MISO_G</text>
<text x="248.3" y="134.8">TP_BUSY</text>
<text x="251.1" y="137.3">TP_CS</text>
<text x="262.7" y="133.7">D6</text>
<text x="262.7" y="136.2">D4</text>
<text x="20.5" y="141.3">P$1</text>
<text x="29" y="142.4">P$1</text>
<text x="49.4" y="141.3">23</text>
<text x="49.4" y="143.8">25</text>
<text x="54.4" y="142.4">23</text>
<text x="72.8" y="142.4">22</text>
<text x="77.8" y="141.3">22</text>
<text x="77.8" y="143.8">24</text>
<text x="149.4" y="141.3">VCC</text>
<text x="150.9" y="138.8">CS</text>
<text x="158.5" y="139.9">CS</text>
<text x="158.5" y="142.4">VCC</text>
<text x="166.9" y="142.4">GND</text>
<text x="167.4" y="139.9">RST</text>
<text x="176.3" y="138.8">RST</text>
<text x="176.3" y="141.3">GND</text>
<text x="228.8" y="138.8">D11</text>
<text x="237.3" y="139.9">MOSI_G</text>
<text x="250.3" y="139.9">TP_IRQ</text>
<text x="262.7" y="138.8">D3</text>
<text x="49.4" y="146.4">27</text>
<text x="49.4" y="148.9">29</text>
<text x="54.4" y="145">25</text>
<text x="54.4" y="147.5">27</text>
<text x="72.8" y="145">24</text>
<text x="72.8" y="147.5">26</text>
<text x="77.8" y="146.4">26</text>
<text x="77.8" y="148.9">28</text>
<text x="227.1" y="148.9">MISO</text>
<text x="228.2" y="146.4">SCK</text>
<text x="237.3" y="147.5">SCLK_I</text>
<text x="49.4" y="151.5">31</text>
<text x="49.4" y="154">33</text>
<text x="54.4" y="150">29</text>
<text x="54.4" y="152.6">31</text>
<text x="54.4" y="155.1">33</text>
<text x="72.8" y="150">28</text>
<text x="72.8" y="152.6">30</text>
<text x="72.8" y="155.1">32</text>
<text x="77.8" y="151.5">30</text>
<text x="77.8" y="154">32</text>
<text x="227.1" y="151.5">MOSI</text>
<text x="237.3" y="150">MISO_I</text>
<text x="237.3" y="152.6">MOSI_I</text>
<text x="49.4" y="156.5">35</text>
<text x="49.4" y="159.1">37</text>
<text x="49.4" y="161.6">39</text>
<text x="54.4" y="157.7">35</text>
<text x="54.4" y="160.2">37</text>
<text x="72.8" y="157.7">34</text>
<text x="72.8" y="160.2">36</text>
<text x="77.8" y="156.5">34</text>
<text x="77.8" y="159.1">36</text>
<text x="77.8" y="161.6">38</text>
<text x="49.4" y="164.2">41</text>
<text x="49.4" y="166.7">43</text>
<text x="54.4" y="162.7">39</text>
<text x="54.4" y="165.3">41</text>
<text x="54.4" y="167.8">43</text>
<text x="72.8" y="162.7">38</text>
<text x="72.8" y="165.3">40</text>
<text x="72.8" y="167.8">42</text>
<text x="77.8" y="164.2">40</text>
<text x="77.8" y="166.7">42</text>
<text x="49.4" y="169.2">45</text>
<text x="49.4" y="171.8">47</text>
<text x="54.4" y="170.4">45</text>
<text x="54.4" y="172.9">47</text>
<text x="72.8" y="170.4">44</text>
<text x="72.8" y="172.9">46</text>
<text x="77.8" y="169.2">44</text>
<text x="77.8" y="171.8">46</text>
<text x="137.4" y="171.8">32K</text>
<text x="145.8" y="172.9">32K</text>
<text x="49.4" y="179.4">53</text>
<text x="49.4" y="176.9">51</text>
<text x="49.4" y="174.3">49</text>
<text x="54.4" y="178">51/MOSI</text>
<text x="54.4" y="175.4">49</text>
<text x="66.7" y="178">50/MISO</text>
<text x="72.8" y="175.4">48</text>
<text x="77.8" y="174.3">48</text>
<text x="77.8" y="179.4">52</text>
<text x="77.8" y="176.9">50</text>
<text x="136.1" y="174.3">SQW</text>
<text x="136.8" y="179.4">SDA</text>
<text x="137" y="176.9">SCL</text>
<text x="145.8" y="175.4">SQW</text>
<text x="145.8" y="178">SCL</text>
<text x="155.6" y="178">SDA_EE</text>
<text x="155.8" y="175.4">SCL_EE</text>
<text x="168.7" y="174.3">SCL_E</text>
<text x="168.7" y="176.9">SDA_E</text>
<text x="168.7" y="179.4">VCC_E</text>
<text x="54.4" y="180.5">53/CS</text>
<text x="67.8" y="180.5">52/SCK</text>
<text x="136.4" y="184.5">GND</text>
<text x="136.7" y="181.9">VCC</text>
<text x="145.8" y="180.5">SDA</text>
<text x="145.8" y="183.1">VCC</text>
<text x="145.8" y="185.6">GND</text>
<text x="155.2" y="183.1">GND_EE</text>
<text x="155.5" y="180.5">VCC_EE</text>
<text x="168.7" y="181.9">GND_E</text>
</g>
<text font-size="1.8" fill="#c90d0c" x="188.6" y="32.1" transform="rotate(-90 188.6 32.1)">+</text>
</svg>
